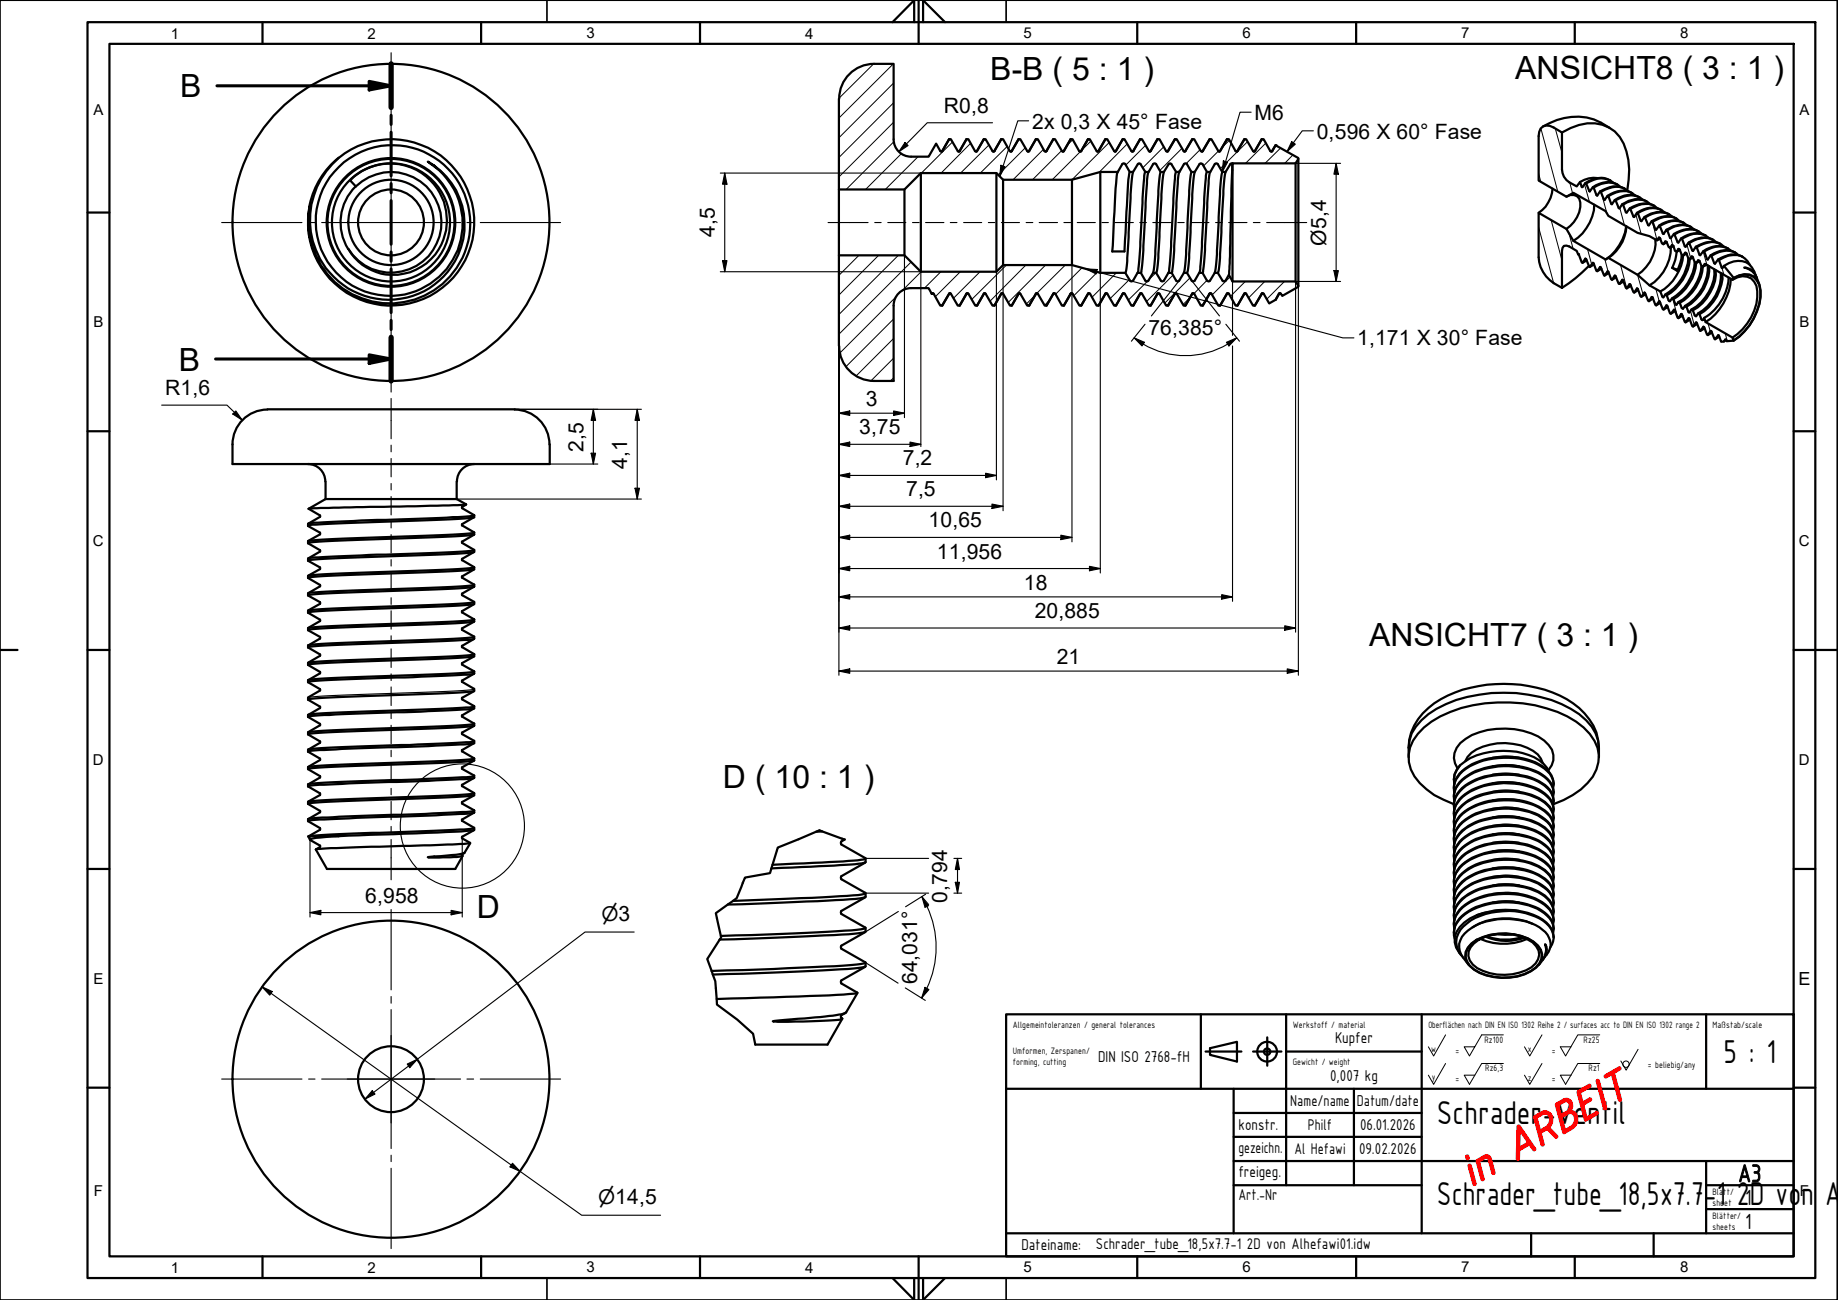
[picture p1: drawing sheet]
<svg xmlns="http://www.w3.org/2000/svg" width="420mm" height="297mm" viewBox="0 0 420 297" stroke-linecap="round" stroke-linejoin="round" font-family="sans-serif">
<!-- layer: Schraffur -->
<g fill="none" stroke="#000" stroke-width=".23">
<path d="M199.7 14.6l-7.9 7.9M204.2 14.6l-12.4 12.4M204.3 19l-12.5 12.5M204.3 27.9l-12.5 12.5M204.3 23.5l-12.5 12.5M204.3 32.4l-10.9 10.9M206.1 35.1l-8.2 8.2M209.9 35.8l-7.5 7.5M217.7 32.4l-7.1 7.1M221.9 32.8l-6.8 6.7M226.1 33.1l-6.5 6.4M230.3 33.5l-6.2 6"/>
<path d="M234.4 33.8l-6.2 6.2M238.6 34.1l-7 7M240.8 31.8l-.1 .1M242.7 34.4l-6.7 6.7M245.2 31.9l-1.2 1.2M247 34.6l-6.5 6.5M249.4 32.2l-2.1 2.1M253.6 32.6l-8.6 8.5M257.7 32.9l-6.5 6.5M261.9 33.2l-4.5 4.5M266 33.6l-4.8 4.7M270.1 38.5l-.9 .8"/>
<path d="M270.2 33.9l-5.1 5.1M274.3 34.2l-3.2 3.2M276.7 31.8l-.5 .6M278.5 34.5l-3.4 3.5M281.1 32.1l-1.6 1.5M285.2 32.4l-6.2 6.1M289.4 32.7l-4.7 4.6M292.7 33.8l-3.5 3.5M295.5 35.4l-1.8 1.9M351.7 39.7l.5 1.9M352.2 29.3l3.9 14.5M355.5 29.4l1.6 5.5"/>
<path d="M191.9 58.3l-.1 .1M196.3 58.3l-4.5 4.6M200.9 58.3l-9.1 9.1M205.4 58.3l-13.6 13.6M208.3 59.9l-16.5 16.5M351.7 51.9l3.5 12.8M354.6 50.3l2.5 9.2M358.6 53.3l1 3.5M358.8 41.7l.7 2.4M362.2 42.1l1.1 4.1M362.9 56.9l1 3.5M366.1 44.1l1.2 4.7"/>
<path d="M366.8 59.2l.8 2.8M370.3 47.5l1 4M374 49l1.2 4.5M377.7 50.6l1.1 4.2M382 54.4l.4 1.7M385.6 55.9l.9 3M389.3 57.4l.9 3.2M204.3 77.3l-8.6 8.6M204.3 72.9l-10.9 10.9M204.9 67.7l-12.9 13M210.6 62.1l-4.4 4.4M215.1 62.1l-3.8 3.7"/>
<path d="M219.5 62.1l-5.7 5.7M224 62.1l-6 6M230.1 60.6l-8 7.8M234.5 60.6l-8.2 8.2M236.6 67.5l-2 2M239 60.6l-8.6 8.5M239.8 68.7l-1 1.1M243.5 60.6l-6.5 6.4M247.3 61.2l-6 6M250.9 62.2l-5.5 5.4M255.2 62.3l-5.6 5.6M258.2 63.9l-4.5 4.3"/>
<path d="M262.3 64.3l-4.4 4.3M264.2 62.3l-1.5 1.5M268.2 62.9l-6.1 6M272 63.5l-5.7 5.8M272.1 67.9l-1.7 1.7M275.3 69.1l-.7 .7M275.9 64.1l-3 3M277.6 62.3h.1M281.2 63.3l-4.1 4.1M284.7 64.3l-3.5 3.4M289.1 64.3l-3.7 3.8M293.6 64.3l-4 4.1"/>
<path d="M370.5 60.6l1.4 5.2M374.3 62.8l1.3 4.5M378.5 66l.8 2.8M382.4 68.3l1.1 4.3M386.5 71.1l.8 3.1M390.5 74l.5 1.7M393.6 61.2l.5 1.6M394.4 76.2l.4 1.8M204.3 86.3l-.8 .7M204.3 81.8l-5.2 5.2"/>
</g>
<!-- layer: Sichtbare Kanten(CS) -->
<g fill="none" stroke="#000" stroke-width=".51">
<path d="M75.9 37.5a19 19 0 0 1 27.8 .9 19 19 0 0 1-2.9 27.7 19 19 0 0 1-27.4-5 18.9 18.9 0 0 1-2.5-14.4 18.6 18.6 0 0 0 13.9 22.1 18.6 18.6 0 0 0 22.3-13.8 17.8 17.8 0 0 0-10-20.2 17.8 17.8 0 0 0-21.7 5.7 17 17 0 0 0 1.4 21.7 17 17 0 0 0 21.6 2.6 16.5 16.5 0 0 0-.6-27.9 16.8 16.8 0 0 1 8.4 15.8 16.8 16.8 0 0 1-10.5 14.4 18 18 0 0 1-24.8-18.3 18.2 18.2 0 0 1 5-11.3zM77.4 36a19 19 0 0 0-6.6 10.6M191.8 22.6v20.7h15l3.7-3.8h17.3l1.5 1.6h15.7l6.5-1.8h4l1-1.8 .4-.2 .3 .2 1.1 1.8h.7l1.1-1.8a.36 .36 0 0 1 .6 0l1.1 1.8h.8l1-1.8 .4-.2 .3 .2 1 1.8h.8l1-1.8a.36 .36 0 0 1 .7 0l1.1 1.8h.7l1-1.8 .4-.2 .3 .2 1.1 1.8h.7l1.1-1.8a.41 .41 0 0 1 .7 0l1 1.8h.8l1-1.8 .4-.2 .3 .2 1 1.8h.8l1-1.8 .2-.2 .3 .1M191.8 22.6a8 8 0 0 1 8-8h4.5v17.2M204.3 31.8a4 4 0 0 0 3.9 4M210.5 39.5v22.6M215.4 34.5l1.6-2.7h.4l1.7 2.9 .3-.2 1.5-2.7h.5l1.5 2.7 .2 .2 .2-.2M215.4 34.5l-.2 .2-.3-.2-.9-1.7-1.7 3h-4M215.4 34.5l-.2 .2M217 31.8l-1.6 2.7M220.9 31.8l-1.6 2.8-.2 .1M223.3 34.5l1.6-2.7h.4l1.8 2.9 .2-.2 1.6-2.7h.4l1.5 2.7 .3 .2 .2-.2"/>
<path d="M223.3 34.5l-.2 .2M224.9 31.8l-1.6 2.7M227.8 39.5v22.6M228.9 31.8l-1.6 2.8-.2 .1M231.3 34.5l1.6-2.7h.3l1.8 2.9 .3-.2 1.5-2.7h.4l1.6 2.7 .2 .2 .2-.2M231.3 34.5l-.2 .2M232.9 31.8l-1.6 2.7M236.8 31.8l-1.6 2.8-.2 .1M239.2 34.5l1.6-2.7h.4l1.8 2.9 .2-.2 1.5-2.7h.5l1.5 2.7 .3 .2 .1-.2M239.2 34.5l-.2 .2M240.8 31.8l-1.6 2.7M244.7 31.8l-1.6 2.8-.1 .1"/>
<path d="M247.1 34.5l1.6-2.7h.4l1.8 2.9 .2-.2 1.6-2.7h.4l1.6 2.7 .2 .2 .2-.2M247.1 34.5l-.1 .2M248.7 31.8l-1.6 2.7M251.5 39.3v23M252.7 31.8l-1.6 2.8-.2 .1M255.1 34.5l1.6-2.7h.3l1.8 2.9 .3-.2 1.5-2.7h.4l1.6 2.7 .2 .2 .2-.2M255.1 34.5l-.2 .2M255.5 39.3a32.3 32.3 0 0 0-.7 7.6l-.5 10.6h2.7l.7-12a24.7 24.7 0 0 1 .6-6.2M256.7 31.8l-1.6 2.7M259 39.3v.2a126.6 126.6 0 0 0-1 14.7l-.3 4.7a8.6 8.6 0 0 1-.5 3.4M260.6 31.8l-1.6 2.8-.2 .1M261.8 39.3a8.6 8.6 0 0 0-.4 3.4l-.8 14.5-.4 4.6-.2 .5"/>
<path d="M262.6 39.3a8.6 8.6 0 0 0-.5 3.4l-.7 14.5-.6 5.1M263 34.5l1.6-2.7h.4l1.6 2.7 .2 .2 1.8-2.9h.4l1.6 2.7 .2 .2 .2-.2M263 34.5l-.2 .2M264.6 31.8l-1.6 2.7M265.3 39.3v.1a170.1 170.1 0 0 0-1.1 15.8l-.2 4.5-.4 2.6M266.1 39.3l-.1 .2a126.6 126.6 0 0 0-1 14.7l-.3 6.2-.4 1.9M268.6 31.8l-1.8 2.9M268.9 39.3a8.6 8.6 0 0 0-.5 3.4l-.7 14.5-.4 4.6-.2 .5M269.6 39.3a8.6 8.6 0 0 0-.4 3.4l-.8 14.5-.6 5.1M271 34.5l1.5-2.7h.5l1.5 2.7 .3 .2 1.7-2.9h.4l1.6 2.7 .2 .2 .2-.2M271 34.5l-.2 .2M272.4 39.3v.1a170.1 170.1 0 0 0-1.1 15.8l-.3 4.5-.4 2.6"/>
<path d="M272.5 31.8l-1.5 2.7M273.1 39.3l-.1 .2a126.6 126.6 0 0 0-.9 14.7l-.4 6.2-.4 1.9M275.9 39.3a8.6 8.6 0 0 0-.4 3.4l-.9 16.2a8.6 8.6 0 0 1-.5 3.4M276.5 31.8l-1.7 2.9M276.7 39.3a8.6 8.6 0 0 0-.5 3.4l-.7 14.5-.6 5.1M278.9 34.5l1.6-2.7h.4l1.5 2.7 .3 .2 1.8-2.9h.4l1.7 2.9 .3-.2 1.5-2.7h.5l1.5 2.7 .2 .2 .2-.2 .8-1.3 5.2 2.9-.6 1.2-14.5 .1M278.9 34.5l-.2 .2M279.4 39.3a175.4 175.4 0 0 0-1.1 15.9l-.2 4.5-.4 2.6M280.2 39.3l-.5 4.2-.8 15.4-.3 2.6-.2 .8M280.5 31.8l-1.6 2.7M281.7 37.4l-.5 21.1-.3 4.3M281.7 37.3v27"/>
<path d="M284.5 31.8l-1.8 2.9M288.4 31.8l-1.8 2.9M291.6 33.2l-1 1.5M296.2 37.3v27M296.8 36.3v29M352.7 28.9a13.5 13.5 0 0 1 15.2 .3M357.1 30.3a11.9 11.9 0 0 1 9.2-1.8 7.8 7.8 0 0 1 5.5 6.1 18.5 18.5 0 0 1 .2 8.9M80.2 41.1a12.9 12.9 0 0 1 18.6 .5 12.9 12.9 0 0 1-1.3 18.6 11.9 11.9 0 0 1-17.9-3.3 11.5 11.5 0 0 0 16.6 3.2 11.5 11.5 0 0 0 2-16.7 11.5 11.5 0 0 0-16.9-.8l-1.2-1.3zM81.3 42.6a11.5 11.5 0 0 0-1.7 14.3M191.8 43.3v15M206.8 43.3v15M229.3 41.1v19.5"/>
<path d="M245 41.1v19.5M351.7 48.6l6.4 3.7 1.6 2.7 7.3 4.3 .7-.4 6.6 3.9 2.8 2.4 2.4 1.4 .6 1.3 .6-.6 .3 .2 .6 1.3h.2l.4-.6 .3 .2 .6 1.2 .6-.6 .3 .2 .6 1.3 .6-.6 .3 .2 .6 1.3 .6-.7 .3 .2 .6 1.3 .6-.6 .3 .2 .6 1.3h.2l.3-.5 .3 1 6.1 3.5 .3 .7-1.6 .2-.3-.4-.3 .4-.7 .1-.6-1.5-.8 .9h-.1l-.7-1.9-.8 1-1-1.9-.7 .9-.9-2-.8 1-.2-.1-.7-1.8-.8 .9-.2-.1-.7-1.8-.7 1-.2-.1-.8-1.9-.7 1-.2-.1-.7-1.8-.8 .9h-.2l-.8-1.9-.7 1-.2-.2-.6-1.7h-.2l-.7 .9-.2-.1-.7-1.8-.8 .9-.2-.1-.7-1.8-.7 1-1-2-.7 1-.2-.1-.8-1.9-.7 1-.2-.1-.7-1.8-.8 .9-1-1.9-.7 1-.9-2-.8 1-.2-.1-.7-1.8-.8 .9-.1-.1-.8-1.8-.7 1-.2-.2-1.2-2.6-1.7-1-.6-.2-.6 .1-.3 .4-.1 .7v8.5a8.1 8.1 0 0 1-5.4-7zM354.9 43.1a7.4 7.4 0 0 1-3.2 5.5M358.1 44.9a1.95 1.95 0 0 1 3.2 1.4 6.9 6.9 0 0 1-3.2 6M362.7 59.5l-.9 .6M364.4 46.8a10.2 10.2 0 0 1-4.7 8.2M365.1 40.7a5.8 5.8 0 0 0-3.9 .9M368.1 41.2a4.9 4.9 0 0 0-4.9 .2l-.8 .4M368.8 41.8a4.5 4.5 0 0 0-5.3-.3l-.9 .4M369.8 42.2a4.7 4.7 0 0 0-5 .1l-.7 .5M370.5 42.7a4.9 4.9 0 0 0-6.2 .1M371.5 43.2a4.9 4.9 0 0 0-5 .2l-.7 .3"/>
<path d="M371.7 51.7a11.1 11.1 0 0 1-4.7 7.6M371.8 51.7a9.1 9.1 0 0 1-4.1 7.2M372.2 43.7a4.1 4.1 0 0 0-4.5-.7l-1.7 .9M373.1 44.1a5.1 5.1 0 0 0-5.6 .7M373.8 44.7a4.2 4.2 0 0 0-5.3-.3l-.8 .4M374.8 45.1a4.7 4.7 0 0 0-4.9 .2l-.8 .4M375.5 45.6a4.5 4.5 0 0 0-5.3-.3l-.9 .5M376.5 46.1a4.8 4.8 0 0 0-4.9 .2l-.8 .4M377.2 46.6a4 4 0 0 0-4.5-.6l-1.7 .8M378.2 47a4.9 4.9 0 0 0-4.9 .2l-.7 .4M378.4 54.7a9 9 0 0 1-4.1 8.1M378.9 47.6a4.2 4.2 0 0 0-5.3-.3l-.9 .4"/>
<path d="M379.5 54.5l-.7 .4M379.9 48.1a4.6 4.6 0 0 0-4.9 .1l-.8 .4M380.6 48.6a4.9 4.9 0 0 0-6.2 .1M381 55.4l-.3-.2-.5 .6-.3-.2-.6-1.3-.5 .6-1.7-.9-2.8-.8-6.6-3.9-.7-1.1-7.3-4.1-1.6 .8-6.4-3.6v-10.2a2.09 2.09 0 0 1 1-2.2 2.09 2.09 0 0 1 2.5 .2l1.9 1.2v8.4a3.5 3.5 0 0 0 1.6 2.9l1.7 1 .8-1 .4 1.2 .8-1 .2 .1 .7 1.8 .8-.9h.2l.6 1.8 .2 .1 .7-1 .2 .2 .7 1.8 .8-.9h.2l.6 1.7 .2 .2 .6-1 .2 .1 .8 1.8 .7-.9 .2 .1 .7 1.7 .2 .1 .7-1 .8 2 .8-1 .2 .1 .8 1.8 .7-.9 .9 1.9 .8-1 .2 .2 .7 1.8 .8-1 .9 2 .7-1 .2 .1 .7 1.7 .2 .1 .7-.9 .8 1.9 .8-.9h.2l.8 1.9 .7-1 .9 1.9 .8-.9 .2 .1 .7 1.8 .8-.9 .2 .1 .7 1.8 .7-1 1 1.9 .7-.9 .2 .1 .7 1.9 .5-.5 2.2 2.7-.3 .4-6.1-3.5M381 55.4l.4 1 .4 .2 .4-.6 .3 .2 .4 1.1 .4 .2 .4-.6h.2l.5 1.3 .3 .2 .6-.7 .7 1.3 .3 .2 .5-.6 .6 1.3 .3 .2 .6-.6 .6 1.3 .4 .1 .4-.6 .2 .1M381 55.4l-.8 .4M381.6 49a5.2 5.2 0 0 0-5.7 .6M382 56.5a10.3 10.3 0 0 1-4.9 8.7M382.3 49.5a4.9 4.9 0 0 0-6.3 .2M382.5 56.2l-.7 .4M383.2 50a4.8 4.8 0 0 0-4.9 .2l-.7 .3M383.9 50.5a4.1 4.1 0 0 0-5.2-.3l-.9 .5"/>
<path d="M384 57.1l-.7 .4a10 10 0 0 1-1 3.7M384.4 58.2a10 10 0 0 1-1 3.7l-1.1-.7M384.7 58.3a10.8 10.8 0 0 1-5.2 8.3M384.9 50.9a5.1 5.1 0 0 0-5.6 .6M385.5 58l-.8 .4M385.6 51.5a4.5 4.5 0 0 0-5.3-.3l-.9 .4M386 59a10.7 10.7 0 0 1-5.3 8.3M386.6 51.9a4.8 4.8 0 0 0-4.9 .2l-.8 .4M387 58.9l-.7 .3a10.7 10.7 0 0 1-5.3 8.3M387.3 52.4a4.8 4.8 0 0 0-6.2 .2M387.4 59.9a10.8 10.8 0 0 1-5.2 8.3M388.3 52.9a4.9 4.9 0 0 0-5 .2l-.6 .4"/>
<path d="M388.5 59.7l-.8 .4a11.1 11.1 0 0 1-5.2 8.3M389 53.4a4.1 4.1 0 0 0-4.4-.6l-1.8 .8M390 53.8a5 5 0 0 0-5.7 .7M390.7 54.4a4.4 4.4 0 0 0-5.3-.3l-.9 .4M391.7 54.8a5.2 5.2 0 0 0-5.7 .6M392.4 55.4a4.9 4.9 0 0 0-6.3 .1M392.9 59.4a5.1 5.1 0 0 1 5.9-.4l1.2 1.5M393.3 55.8a4.8 4.8 0 0 0-4.9 .2l-.7 .4M394 56.3a4.4 4.4 0 0 0-5.3-.3l-.8 .5M395 56.8a5.1 5.1 0 0 0-5.6 .6M395.7 57.3a4.9 4.9 0 0 0-6.1 .2M396.7 57.8a4.6 4.6 0 0 0-4.9 .1l-.8 .4"/>
<path d="M397.4 58.3a4.8 4.8 0 0 0-6.2 .2M398.4 58.7a4.9 4.9 0 0 0-5 .2l-.7 .4M204.3 69.8v17.2a15.1 15.1 0 0 1-7.6-.6 8 8 0 0 1-4.9-7.3M208.2 65.8a4 4 0 0 0-3.9 4M208.3 65.8h4l.7 1.3M213 67.1l.2-.1 .2 .1 1.5 2.7h.5l1.6-2.7M213.2 67l-.2 .1M217 67.1l.2-.1 .2 .1 1.5 2.7h.5l1.5-2.7 .3-.1 1.7 2.8h.4l1.6-2.7M217 67.1l-1.6 2.7M217.2 67l-.2 .1M221.2 67h-.2l-1.6 2.8M224.9 67.1l.2-.1 .2 .1 1.6 2.7h.4l1.6-2.7 .2-.1 1.8 2.8h.4l1.6-2.7"/>
<path d="M224.9 67.1l-1.6 2.7M225.1 67l-.2 .1M229.1 67h-.2l-1.6 2.8M232.9 67.1l.1-.1 .2 .1 1.6 2.7h.5l1.5-2.7 .2-.1 1.8 2.8h.4l1.6-2.7M232.9 67.1l-1.6 2.7M233 67l-.1 .1M237 67h-.1l-1.6 2.8M240.8 67.1l.2-.1 .2 .1 1.6 2.7h.4l1.5-2.7 .3-.1 1.8 2.8h.3l1.6-2.7M240.8 67.1l-1.6 2.7M241 67l-.2 .1M245 67h-.2l-1.6 2.8M248.7 67.1l.2-.1 .3 .1 1.5 2.7h.4l1.6-2.7 .2-.1 1.8 2.8h.4l1.6-2.7"/>
<path d="M248.7 67.1l-1.6 2.7M248.9 67l-.2 .1M252.9 67h-.2l-1.6 2.8M256.7 67.1l.2-.1 .2 .1 1.5 2.7h.5l1.5-2.7 .3-.1 1.7 2.8h.4l1.6-2.7M256.7 67.1l-1.6 2.7M256.9 67l-.2 .1M260.9 67h-.2l-1.6 2.8M264.6 67.1l.2-.1 .2 .1 1.6 2.7h.4l1.5-2.7 .3-.1 1.8 2.8h.4l1.5-2.7M264.6 67.1l-1.6 2.7M264.8 67l-.2 .1M268.8 67h-.2l-1.6 2.8M272.5 67.1l.2-.1 .3 .1 1.5 2.7h.5l1.5-2.7 .2-.1 1.8 2.8h.4l1.6-2.7"/>
<path d="M272.5 67.1l-1.5 2.7M272.7 67l-.2 .1M276.7 67l-1.7 2.8M280.5 67.1l.2-.1 .2 .1 1.5 2.7h.5l1.5-2.7 .3-.1 1.7 2.8h.4l1.8-2.8 .3 .1 1.2 2.2 1.5-.8 .8-1.4 .2-.1 .5 .6 3.7-2.1v-.2l-.6-1h-14.5l-.8-1.5-.7 1.3a.41 .41 0 0 1-.7 0l-1.1-1.8h-.7l-1.1 1.8a.41 .41 0 0 1-.7 0l-1-1.8h-.8l-1 1.8a.41 .41 0 0 1-.7 0l-1.1-1.8h-.7l-1 1.8a.41 .41 0 0 1-.7 0l-1.1-1.8h-.7l-1 1.8a.41 .41 0 0 1-.7 0l-1.1-1.8h-.7l-1.1 1.8a.41 .41 0 0 1-.7 0l-1-1.8h-.8l-1 1.8a.41 .41 0 0 1-.7 0l-1.1-1.8h-5.7l-6.5-1.7h-15.7l-1.5 1.5h-17.3l-3.7-3.8h-15v20.7M280.5 67.1l-1.6 2.7M280.7 67l-.2 .1M284.7 67l-1.8 2.8M288.6 67l-1.8 2.8M292.6 67l-1 1.5M363.2 60.8a32.7 32.7 0 0 1-6.1 5M364.4 60.4l-1 .6M366.1 61.4l-1 .6"/>
<path d="M367.7 62.4l-.9 .6M369.4 63.4l-.9 .5M371.1 64.3l-.9 .6M372.8 65.3l-.9 .6M374.5 66.3l-.9 .6M376.2 67.2l-1 .6M377.9 68.2l-1 .6M379.5 69.2l-.9 .6M381.3 70.2l-1 .5M382.3 61.2l1.2 .5M382.9 71.1l-.9 .6M384.6 72.1l-.9 .6"/>
<path d="M386.3 73.1l-1 .5M388 74l-1 .6M388.9 60.8a10.7 10.7 0 0 1-5.2 8.2M389.6 75l-.9 .6M389.9 60.4h.1M390.1 60.5l-.8 .4a10.7 10.7 0 0 1-5.3 8.3M390.4 60.6a10.4 10.4 0 0 1-5.2 9.3M390.7 60.8a10.4 10.4 0 0 1-5.2 9.3M391.4 76l-1 .6M391.9 61.5a10.2 10.2 0 0 1-5.2 9.2M392.2 61.7a10 10 0 0 1-4.1 8.5l-1.1 .7M393 76.9l-1 .6"/>
<path d="M393.4 62.4a10.3 10.3 0 0 1-5.2 9.2M393.7 62.5a10.4 10.4 0 0 1-5.2 9.3M394.1 60.8a4.9 4.9 0 0 1 5.8-.4l1.1 1.6 .4 1.2M394.6 77.7l-.5 .3M395.2 63.4a11.4 11.4 0 0 1-5.6 9.2M395.7 63.7a12.7 12.7 0 0 1-5.8 9.9M396 63.9a3.4 3.4 0 0 1 3.7-.5 3.4 3.4 0 0 1 2 3.1 12.2 12.2 0 0 1-5.7 10.6M396.3 63.5a3.8 3.8 0 0 1 5.3 .6 7.3 7.3 0 0 1 0 7.1 12.9 12.9 0 0 1-5.3 6.6M396.3 63.5a4.3 4.3 0 0 1 4.6-.3 4.8 4.8 0 0 1 1.6 4.7 14.1 14.1 0 0 1-6.2 9.9M401.5 63.3a2.98 2.98 0 0 0-2.8-2.2 4.3 4.3 0 0 1 3.4 3.7M61.1 93.6a8 8 0 0 0-8 8M61.2 93.5h56.5"/>
<path d="M117.6 93.6a8 8 0 0 1 8 8M53.1 101.5v4.5h72.6v-4.5M70.4 106a4 4 0 0 1 4 4M70.5 116.3l2.7 1.5v.2l-2.8 1.7M74.4 114h30M74.4 110v4M74.4 114l-3.9 2.3M104.4 114l2.2 1.2-4 .3-29.3 .6-2.8 .2M104.4 110v4M106.6 115.3l-1 .5v.3l2.8 1.6M108.4 118.2a188.5 188.5 0 0 1-19.6 1l-17.8 .7-.6 .3 2.8 1.5v.2v.2l-2.8 1.5M108.4 118.2l-2.8 1.6v.3l2.8 1.6a33.3 33.3 0 0 1-7.8 .6l-8.8 .3a240.2 240.2 0 0 0-21.4 1.1v.4"/>
<path d="M108.4 117.7a14.7 14.7 0 0 1-4.9 .5l-31.6 1.2-1.4 .2-.1 .5M108.4 117.7v.5M108.4 106a4 4 0 0 0-3.9 4M70.4 124.1l2.8 1.6v.2l-2.8 1.7M70.4 132.1l2.8 1.6v.1l-2.8 1.8M108.4 121.7v.4a188.5 188.5 0 0 1-19.6 1l-13.5 .5a15 15 0 0 0-4.9 .5M108.4 126.1a188.5 188.5 0 0 1-19.6 1l-13.5 .5a15 15 0 0 0-4.9 .5l2.8 1.6v.1v.2l-2.8 1.6M108.4 129.7v.3a188.5 188.5 0 0 1-19.6 1l-13.5 .6a15 15 0 0 0-4.9 .5M108.4 134a188.5 188.5 0 0 1-19.6 1.1l-13.5 .5a15 15 0 0 0-4.9 .5l2.8 1.5v.2v.2l-2.8 1.5M108.4 137.6v.4a188.5 188.5 0 0 1-19.6 1l-13.5 .5a15 15 0 0 0-4.9 .5M108.4 134l-2.8 1.7 .1 .3 2.7 1.5a33.3 33.3 0 0 1-7.8 .7l-8.8 .3a240.2 240.2 0 0 0-21.4 1.1v.4M108.4 133.6a33.3 33.3 0 0 1-7.8 .6l-29.4 1.2-.7 .2-.1 .4"/>
<path d="M108.4 126.1l-2.8 1.6v.3l2.8 1.6a33.3 33.3 0 0 1-7.8 .6l-8.8 .3a240.2 240.2 0 0 0-21.4 1.1v.5M108.4 125.7a33.3 33.3 0 0 1-7.8 .6l-28.7 1.1-1.4 .2-.1 .5M108.4 122.2l-2.8 1.5 .1 .4 2.7 1.6M108.4 130.1l-2.8 1.6v.3l2.8 1.6M108.4 138l-2.8 1.6v.3l2.8 1.6M108.4 125.7v.4M108.4 133.6v.4M70.4 140l2.8 1.6v.2l-2.8 1.7M70.4 147.9l2.8 1.6v.2l-2.8 1.7M70.4 155.9l2.8 1.6v.2l-2.8 1.7M70.4 147.5v.4M70.4 155.4v.5"/>
<path d="M70.4 159.4v.4M108.4 141.5v.5a188.5 188.5 0 0 1-19.6 1l-13.5 .5a15 15 0 0 0-4.9 .5l2.8 1.5v.2v.2l-2.8 1.6M108.4 145.5l-.1 .5-1.4 .2-14.4 .6a289.3 289.3 0 0 0-22.1 1.1M108.4 149.5v.4a188.5 188.5 0 0 1-19.6 1l-13.5 .5a15 15 0 0 0-4.9 .5l2.8 1.8v.1l-2.8 1.6M108.4 153.5l-.1 .5-1.4 .2-14.4 .6a259.3 259.3 0 0 0-22.1 1v.1M108.4 153.9l-2.8 1.6v.3l2.8 1.6v.4a188.5 188.5 0 0 1-19.6 1.1l-13.5 .5a15 15 0 0 0-4.9 .5l2.8 1.7v.2l-2.8 1.6M108.4 157.9l-2.8 1.6 .1 .3 2.7 1.5-.6 .3-16 .7a240.2 240.2 0 0 0-21.4 1.1M108.4 150l-2.8 1.6 .1 .3 2.7 1.5a33.3 33.3 0 0 1-7.8 .6l-8.8 .4a240.2 240.2 0 0 0-21.4 1M108.4 149.5a33.3 33.3 0 0 1-7.8 .6l-8.8 .3a240.2 240.2 0 0 0-21.4 1.1v.4M108.4 142l-2.8 1.6 .1 .3 2.7 1.6a33.3 33.3 0 0 1-7.8 .6l-8.8 .3a240.2 240.2 0 0 0-21.4 1.1M108.4 141.5a33.3 33.3 0 0 1-7.8 .7l-8.8 .3a240.2 240.2 0 0 0-21.4 1.1v.3M108.4 146l-2.8 1.6v.3l2.8 1.6"/>
<path d="M70.4 163.8l2.8 1.6v.2l-2.8 1.7M70.4 171.8l2.8 1.5v.2l-2.8 1.7M70.4 179.7l2.8 1.6v.2v.2l-2.8 1.5M70.4 163.4v.4M70.4 171.3v.5M70.4 179.2v.5M108.4 161.4l-.1 .5-1.4 .2-14.4 .6a259.3 259.3 0 0 0-22.1 1.1M108.4 165.3v.5a188.5 188.5 0 0 1-19.6 1l-13.5 .5a15 15 0 0 0-4.9 .5l2.8 1.7v.2l-2.8 1.6M108.4 169.8a24 24 0 0 1-5.7 .4l-10.2 .5a259.3 259.3 0 0 0-22.1 1v.1M108.4 173.3v.4a188.5 188.5 0 0 1-19.6 1l-13.5 .5a15 15 0 0 0-4.9 .6l2.8 1.7v.2l-2.8 1.5M108.4 177.7a24 24 0 0 1-5.7 .5l-12 .5a296.2 296.2 0 0 0-20.3 .9v.1M108.4 177.7l-2.8 1.6v.3l2.8 1.6a33.3 33.3 0 0 1-7.8 .6l-8.8 .4a240.2 240.2 0 0 0-21.4 1v.4"/>
<path d="M108.4 173.8l-2.8 1.6 .1 .3 2.7 1.5-.2 .2-14.5 .8a239 239 0 0 0-23.3 1M108.4 169.8l-2.8 1.6v.3l2.8 1.6a33.3 33.3 0 0 1-7.8 .6l-8.8 .3a240.2 240.2 0 0 0-21.4 1.1v.4M108.4 165.8l-2.8 1.6 .1 .4 2.7 1.5-.2 .2-14.5 .7a239 239 0 0 0-23.3 1.1M108.4 165.3a33.3 33.3 0 0 1-7.8 .7l-8.8 .3a240.2 240.2 0 0 0-21.4 1.1v.4M108.4 161.8l-2.8 1.6v.4l2.8 1.5M108.4 169.3v.5M108.4 177.3v.4M322 173a12.9 12.9 0 0 1 5.9-12.3 30 30 0 0 1 19.7-4.3 24.1 24.1 0 0 1 14.6 6.6 12 12 0 0 1 3.3 10M333.8 174.9a4.2 4.2 0 0 0-1.4 3.3M354.1 176.4a6.9 6.9 0 0 0-4.7-3.9 18.1 18.1 0 0 0-13.3 .7 6.2 6.2 0 0 0-3.6 3.7l-.1 1.1v1.1M355.2 179.2a5 5 0 0 0-3.4-4.6 17.3 17.3 0 0 0-16.9 1 5.3 5.3 0 0 0-2.5 4.6M70.4 187.6l2.8 1.6v.2v.2l-2.7 1.5"/>
<path d="M70.4 187.2v.4M70.5 191.1l.4 .8M70.9 191.1h-.4M70.9 191.1h6.6M72.2 194.1l2.5 4.5h29.4l1.6-3M77.5 191.1l-5.2 .3-1.2 .3-.2 .2 2.3 1.4v.2l-1 .6M107.5 192.6l-1.3 2.3-.5 .2-7.9 .8h3.5a13.3 13.3 0 0 0 4.4-.3l-.1-.4 .5-.3M108.4 181.3v.4a188.5 188.5 0 0 1-19.6 1l-13.5 .5a15 15 0 0 0-4.9 .5l2.8 1.7v.2l-2.8 1.6M108.4 185.7a24 24 0 0 1-5.7 .4l-12 .5a296.2 296.2 0 0 0-20.3 1M108.4 189.2v.4l-.2 .1-2.7 .3-28 1.1M108.4 185.7l-2.8 1.5v.4l2.8 1.6a233 233 0 0 1-19.9 1l-11.4 .4-6.2 .5M108.4 181.7l-2.8 1.6 .1 .3 2.7 1.7a320.6 320.6 0 0 1-22.2 1l-12.5 .5-3.3 .4"/>
<path d="M108.4 189.7l-2.8 1.5 .1 .4 1.7 1-.1 .1-9 .5-22.7 .6-3.4 .3M108.4 185.2v.5M188 190h-1.4M193.1 191.8l-.8 .5v.7l5.5 3.1 .1 .1-.2 .1a112.7 112.7 0 0 1-13.9 1l-7.2 .3M197.8 197.1l-5.5 3.1-.1 .3 .1 .4 5.5 3.1-.3 .3-1.3 .2-8.2 .5-20.4 .9M197.9 196.1v.9a17.2 17.2 0 0 1-5.8 .7l-15.8 .7M332.4 183.8a17.5 17.5 0 0 1-9.1-6.4 7.8 7.8 0 0 1 .8-9.7 21.8 21.8 0 0 1 12.6-6.6 34.1 34.1 0 0 1 21.6 2.6 13.6 13.6 0 0 1 6.9 7.2 8.2 8.2 0 0 1-2.3 8 19.2 19.2 0 0 1-7.8 4.9M355 180.1a4.6 4.6 0 0 0-2.7-5 17.7 17.7 0 0 0-17.1 .5 5.3 5.3 0 0 0-2.8 5.5M355 182a4.8 4.8 0 0 0-2.7-5 17.5 17.5 0 0 0-17.1 .6 5.3 5.3 0 0 0-2.8 5.4M355 183.9a4.6 4.6 0 0 0-2.7-4.9 17.7 17.7 0 0 0-17.1 .5 5.4 5.4 0 0 0-2.8 5.5M355 185.9a4.6 4.6 0 0 0-2.7-4.9 17 17 0 0 0-17.9 1 5 5 0 0 0-2 4.9M355 187.9a4.8 4.8 0 0 0-2.7-5 17.7 17.7 0 0 0-17.1 .5 5.4 5.4 0 0 0-2.8 5.4"/>
<path d="M355 189.8a4.6 4.6 0 0 0-2.7-5 17.7 17.7 0 0 0-17.1 .5 5.3 5.3 0 0 0-2.8 5.5M355 191.8a4.6 4.6 0 0 0-2.7-5 17.4 17.4 0 0 0-16.3-.1 6.1 6.1 0 0 0-3.6 5.3v.7M355 193.7a4.8 4.8 0 0 0-2.7-5 17.7 17.7 0 0 0-17.1 .5 5.4 5.4 0 0 0-2.8 5.5M355 195.6a4.6 4.6 0 0 0-2.7-4.9 17.7 17.7 0 0 0-17.1 .5 5.3 5.3 0 0 0-2.8 5.4M355 197.6a4.8 4.8 0 0 0-2.7-5 17.5 17.5 0 0 0-17.1 .6 5.3 5.3 0 0 0-2.8 5.4M355 199.6a4.8 4.8 0 0 0-2.7-5.1 17.7 17.7 0 0 0-17.1 .6 5.4 5.4 0 0 0-2.8 5.4M355.2 198.7a4.7 4.7 0 0 0-2.7-4.2 17.6 17.6 0 0 0-13.2-1.5 10.5 10.5 0 0 0-6.5 4.5l-.3 .6-.1 1.5M355.2 196.7a4.8 4.8 0 0 0-2.7-4.2 17.4 17.4 0 0 0-16.8 .1 5.9 5.9 0 0 0-3.3 5.1M355.2 194.8a5 5 0 0 0-3.4-4.6 17.3 17.3 0 0 0-16.9 1 5.3 5.3 0 0 0-2.5 4.6M355.2 192.8a5.2 5.2 0 0 0-3.4-4.6 18 18 0 0 0-16.1 .5 5.9 5.9 0 0 0-3.3 5.1M355.2 190.9a4.8 4.8 0 0 0-2.7-4.2 17.4 17.4 0 0 0-16.8 .1 5.9 5.9 0 0 0-3.3 5.1M355.2 189a4.7 4.7 0 0 0-2.7-4.2 17.2 17.2 0 0 0-15.1-.9 7.4 7.4 0 0 0-5 5.1v.9"/>
<path d="M355.2 187a5.2 5.2 0 0 0-3.4-4.6 18 18 0 0 0-16.1 .5 5.9 5.9 0 0 0-3.3 5M355.2 185a4.8 4.8 0 0 0-2.7-4.2 17.3 17.3 0 0 0-17.6 .7 5.3 5.3 0 0 0-2.5 4.5M355.2 183.1a4.7 4.7 0 0 0-2.7-4.2 17.6 17.6 0 0 0-13.2-1.5 10.5 10.5 0 0 0-6.5 4.5l-.3 .6-.1 1.6M355.2 181.2a4.8 4.8 0 0 0-2.7-4.2 17.4 17.4 0 0 0-16.8 .1 5.9 5.9 0 0 0-3.3 5M197.8 205l-5.5 3.1-.1 .4 .1 .3 5.5 3.1-.3 .3-2.9 .4-7.7 .4-22.1 .9M197.8 213l-5.5 3.1-.1 .3 .1 .4 5.5 3.2a63 63 0 0 1-11.7 1l-23.4 .9M197.9 204.1v.8l-.2 .1a113.5 113.5 0 0 1-16 1.1l-15.3 .6M197.9 212v.8l-.2 .2a143.7 143.7 0 0 1-17 1.1l-16.2 .6M197.9 219.9v.9l-.2 .1a195 195 0 0 1-21.2 1.3l-13.6 .5M336.4 215.6a12.7 12.7 0 0 1 11.3-1.7 7 7 0 0 1 4.5 3.1 3.4 3.4 0 0 1-1 4.1 12.9 12.9 0 0 1-14.3 .4 3.5 3.5 0 0 1-.5-5.9zM336.4 215.6a13 13 0 0 1 14.1-.4 3.5 3.5 0 0 1 1.4 4.9 8.6 8.6 0 0 1-6.8 3.2 11.7 11.7 0 0 1-9.1-2.7 3.3 3.3 0 0 1 .4-5zM336.9 215.6a11.6 11.6 0 0 1 10.8-1.6l1.4 .6a4.2 4.2 0 0 1 2.8 3.6 4.5 4.5 0 0 1-3.1 3.5 12.9 12.9 0 0 1-11.1-.5 3.4 3.4 0 0 1-1.5-4.7z"/>
<path d="M337.6 209.1a18.7 18.7 0 0 1 14.1 .4 5.6 5.6 0 0 1 3.5 4.7M337.6 209.1a8 8 0 0 0-5.1 5 5 5 0 0 0 1.4 4.1M338.5 214.6a13.2 13.2 0 0 0 10.6 0M339.6 214a11.8 11.8 0 0 0 8.8 .2M342.5 213.5h3M344.9 208.1a14.5 14.5 0 0 1 8.5 2.8 4 4 0 0 1 1 5.6M344.9 208.1a14.8 14.8 0 0 0-10.4 3.6 4.7 4.7 0 0 0-.2 6.9M344.9 208.1a18.6 18.6 0 0 0-7.3 1M352.7 219.2a2.81 2.81 0 0 0 .5-3.4l.1 .1a4.3 4.3 0 0 1-1.5 4.6M352.8 219.1a4.1 4.1 0 0 0 1.3-4.9 8.3 8.3 0 0 0-6.4-3.9 15.7 15.7 0 0 0-11.3 1.7 4.6 4.6 0 0 0-2.4 6.1l1.7 2.4M355 201.5a4.6 4.6 0 0 0-2.7-5 17.7 17.7 0 0 0-17.1 .5 5.3 5.3 0 0 0-2.8 5.4M355 203.4a4.8 4.8 0 0 0-2.7-5 17.5 17.5 0 0 0-17.1 .6 5.3 5.3 0 0 0-2.8 5.4"/>
<path d="M355 205.3a4.6 4.6 0 0 0-2.7-4.9 17.7 17.7 0 0 0-17.1 .5l-.8 .6a4.9 4.9 0 0 0-2 4.9M355 207.3a4.6 4.6 0 0 0-2.7-4.9 17.4 17.4 0 0 0-16.3-.1 6.3 6.3 0 0 0-3.6 5.3v.7M355 209.3a4.8 4.8 0 0 0-2.7-5 17.7 17.7 0 0 0-17.1 .5 5.4 5.4 0 0 0-2.8 5.4M355 211.2a4.6 4.6 0 0 0-2.7-5 17.7 17.7 0 0 0-17.1 .5 5.3 5.3 0 0 0-2.8 5.5M355 213.2a4.1 4.1 0 0 0-2-4.6 16.3 16.3 0 0 0-13.1-1.9 10.4 10.4 0 0 0-7.2 4.8 4.5 4.5 0 0 0-.2 3M355.2 212.3a4.8 4.8 0 0 0-2.7-4.2 17.4 17.4 0 0 0-16.8 .1 5.9 5.9 0 0 0-3.3 5M355.2 210.4a5 5 0 0 0-3.4-4.7 18 18 0 0 0-16.1 .5 5.9 5.9 0 0 0-3.3 5.1M355.2 208.4a5.2 5.2 0 0 0-3.4-4.6 18 18 0 0 0-16.1 .5 5.9 5.9 0 0 0-3.3 5M355.2 206.4a4.8 4.8 0 0 0-2.7-4.2 17.3 17.3 0 0 0-17.6 .7 5.3 5.3 0 0 0-2.5 4.5M355.2 204.5a4.7 4.7 0 0 0-2.7-4.2 17.2 17.2 0 0 0-15.1-.8 7.4 7.4 0 0 0-5 5.1v.9M355.2 202.6a5.2 5.2 0 0 0-3.4-4.7 18 18 0 0 0-16.1 .5 6.1 6.1 0 0 0-3.3 5.1M355.2 200.6a5 5 0 0 0-3.4-4.6 17.3 17.3 0 0 0-16.9 1 5.3 5.3 0 0 0-2.5 4.6"/>
<path d="M192.5 232.8l-3.3 5.9h-16.5M196 226.9l-2.6 4.4a7.9 7.9 0 0 1-3.9 .8l-12.8 1.2a111.5 111.5 0 0 0 15.8-.5l-.2-.2v-.6l1-.6M197.8 220.9l-5.5 3.2v.6l3.7 2.2a141.9 141.9 0 0 1-16.2 .9l-16 .5"/>
<circle cx="89.4" cy="50.8" r="7.5"/>
<circle cx="89.4" cy="50.8" r="9.7"/>
<circle cx="89.4" cy="50.8" r="14.5"/>
<circle cx="89.4" cy="50.8" r="14.7"/>
<circle cx="89.4" cy="50.8" r="13.5"/>
<circle cx="89.4" cy="50.8" r="36.2"/>
<circle cx="89.4" cy="246.6" r="7.5"/>
<circle cx="89.4" cy="246.6" r="36.2"/>
</g>
<!-- layer: Gewinde(HTW) -->
<path d="M108.4 157.4a33.3 33.3 0 0 1-7.8 .6l-8.8 .4a240.2 240.2 0 0 0-21.4 1" fill="none" stroke="#000" stroke-width=".25"/>
<!-- layer: Sichtbare tangentiale Kanten(HTW) -->
<g fill="none" stroke="#000" stroke-width=".51">
<path d="M322 170.9a8.3 8.3 0 0 1 2.9-6.3 23.9 23.9 0 0 1 13.2-5.9 33.8 33.8 0 0 1 18.9 2.2 15.1 15.1 0 0 1 7.7 6.7l.6 1.6 .2 1.7M333.2 175.6a4.6 4.6 0 0 1 1.8-6.8 16.7 16.7 0 0 1 13.2-1.8 9.9 9.9 0 0 1 6.6 4.3 4.3 4.3 0 0 1-.9 4.7M335 173.9a6 6 0 0 1 4-3.3 13.4 13.4 0 0 1 12.5 1.8l.7 .9 .5 1.1M341.2 173.2a18.4 18.4 0 0 1 6.1 0M341.2 175.1a14.8 14.8 0 0 1 6.1 0M341.2 177a18.4 18.4 0 0 1 6.1 0M341.2 179a18.4 18.4 0 0 1 6.1 0M341.2 182.9a18.4 18.4 0 0 1 6.1 0M341.2 184.8a14.8 14.8 0 0 1 6.1 0M341.2 188.7a18.4 18.4 0 0 1 6.1 0M341.2 190.7a14.8 14.8 0 0 1 6.1 0M341.2 192.6a18.4 18.4 0 0 1 6.1 0"/>
<path d="M341.2 194.5a18.4 18.4 0 0 1 6.1 0M341.2 198.4a18.4 18.4 0 0 1 6.1 0M347.3 180.9a16.4 16.4 0 0 0-6.1 .1M347.3 186.7a16.4 16.4 0 0 0-6.1 .1M347.3 196.5a16.4 16.4 0 0 0-6.1 0M339.9 214a13.6 13.6 0 0 0 8.1 .1M341.2 200.4a14.8 14.8 0 0 1 6.1 0M341.2 204.3a18.4 18.4 0 0 1 6.1 0M341.2 206.2a14.8 14.8 0 0 1 6.1 0M341.2 208.1a18.4 18.4 0 0 1 6.1 0M347.3 202.3a16.4 16.4 0 0 0-6.1 .1M350.4 211.1a15.2 15.2 0 0 0-13.8 .8"/>
<path d="M353.4 216.2l.1 .9-.2 .8"/>
</g>
<!-- layer: Sichtbare Kanten(CS) -->
<g fill="#000">
<circle cx="291.6" cy="33.2" r=".25"/>
<circle cx="360.7" cy="58.1" r=".25"/>
<circle cx="213" cy="67.1" r=".25"/>
</g>
<!-- layer: Bruchlinien(HTW) -->
<path d="M193.1 191.8l-5.8-2.1-9.5 4-1.8 5.8-5.7 1-1.9 4.7-4.8 3.4 1.2 5.6-3.1 4.9 1 2.8a9.5 9.5 0 0 1 1 4.7l.2 2.9 4.6 3.5 3.6 3.2 .6 2.5" fill="none" stroke="#000" stroke-width=".51"/>
<!-- layer: Schnittansichtslinien(CS) -->
<g fill="none" stroke="#000" stroke-width=".7">
<path d="M49.6 19.6h39.8M84.4 18.6l5 1-5 1zM89.4 14.6v10M89.4 26.3v2.1M89.4 30.2v10M89.4 42v2.1M89.4 45.8v10M89.4 57.6v2.1M89.4 61.5v9.9M89.4 73.2v2.1M89.4 77.1v9.9M49.3 82h40.1"/>
<path d="M84.4 81.1l5 .9-5 1z"/>
</g>
<path d="M89.4 14.6v10M89.4 77.1v9.9" fill="none" stroke="#000" stroke-width="1.2"/>
<path d="M84.4 18.6l5 1-5 1zM84.4 81.1l5 .9-5 1z" fill="#000"/>
<!-- layer: Detailkreislinien(HTW) -->
<circle cx="105.7" cy="188.7" r="14.2" fill="none" stroke="#000" stroke-width=".25"/>
<!-- layer: Skizziergeometrie(CS) -->
<g fill="none" stroke="#000" stroke-width=".51">
<path d="M20 5.1h395v286.9h-395zM25 10h385v277.1h-385zM60 5.1v4.9M110 5.1v4.9M160 5.1v4.9M204 5.1l5-5.1v5.1M210 0v10M211 5.1v-5.1l5 5.1M260 5.1v4.9M310 5.1v4.9M360 5.1v4.9M20 48.6h5"/>
<path d="M410 48.6h5M20 98.5h5M410 98.5h5M0 148.5h4M20 148.5h5M410 148.5h10M20 198.6h5M410 198.6h5M20 248.5h5M410 248.5h5M60 287.1v4.9M110 287.1v4.9"/>
<path d="M160 287.1v4.9M204 292l5 5v-5M210 287.1v9.9M211 292v5l5-5M260 287.1v4.9M310 287.1v4.9M360 287.1v4.9"/>
</g>
<path d="M0 0h420v297h-420zM125 0v5.1M230 0v5.1M125 292v5M230 292v5" fill="none" stroke="#000" stroke-width=".38"/>
<!-- layer: Titel (ISO) -->
<g fill="none" stroke="#000" stroke-width=".51">
<path d="M230 231.8h180v55.3h-180zM274.5 231.8v17M276.6 239.5l6.2-1.5v4.6l-6.2-1.6zM289.7 237v6.5M294 231.8v39M325 231.8v50M390 231.8v17M230 248.8h180M275.6 240.3h8.2M282 259.8h43M282 254.3h43M282 248.8v33"/>
<path d="M286.4 240.3h6.5M294 240.3h31M309.5 248.8v22M282 270.8h43M282 265.3h128M390 276.3h20M390 270.8h20M390 265.3v16.5M230 281.8h180M350 281.8v5.3M378 281.8v5.3"/>
<circle cx="289.7" cy="240.3" r="2.25"/>
<circle cx="289.7" cy="240.3" r=".73"/>
</g>
<g fill="none" stroke="#000" stroke-width=".23">
<path d="M330.5 236.5l-2.8 4.8-1.2-2.1M343.7 236.5h-5l-2.8 4.8-1.2-2.1h2.4M352.5 236.5l-2.8 4.8-1.2-2.1M365.7 236.5h-5l-2.8 4.8-1.2-2.1h2.5M374.5 239.8l-2.8 4.7-1.2-2.1M330.5 243l-2.8 4.8-1.2-2.1M343.7 243h-5l-2.8 4.8-1.2-2.1h2.4M352.5 243l-2.8 4.8-1.2-2.1M365.7 243h-5l-2.8 4.8-1.2-2.1h2.5"/>
<circle cx="371.7" cy="243.2" r=".73"/>
</g>
<g fill="none" stroke="#000" stroke-width=".25">
<path d="M164.7 39.5h45.8M165.7 39.5l.5 2.6h-1zM165.7 39.5v22.6M206.9 32.6l.7 .7-2.1 1.4zM226.9 28.1h-14.9l-6.5 6.6M296.2 37.3h10.3M305.4 37.3l.5 2.5h-1zM305.4 37.3v27M165.2 59.5h1l-.5 2.6zM191.8 58.3v96M206.8 58.3v37.1M164.7 62.1h45.8v39.9"/>
<path d="M227.8 62.1v47.6M229.3 60.6v56.1M245 60.6v63.2M251.5 62.3v68.6M259.3 77.2l2.3 1-.6 .8zM259.3 77.2l2.1 1.4M261.3 78.6a19 19 0 0 0 19.3 0M261.7 74.1l-3.1 3.9M269.6 64.1l-6.4 8.1M272.4 64.1l6.4 8.1M280.2 74.1l3.1 3.9M280.4 78.2l2.3-1-1.8 1.8z"/>
<path d="M281.7 64.3v12.3M281.7 79v58.4M282.7 77.2l-2 1.4M296.8 65.3v89M304.9 61.8h1l-.5 2.5zM306.5 64.3h-10.3v80.1M37 92.6h14.9l3.5 3.4M53.2 94.6l.7-.7 1.5 2.1zM117.7 93.5h28.9M135.6 93.5l.5 2.6h-1zM135.6 93.5v12.5M145.7 93.5l.5 2.6h-1z"/>
<path d="M145.7 93.5v20.5M191.8 94.4l2.4-.5v1zM191.8 94.4h15M204.3 93.9l2.5 .5-2.5 .5zM104.4 114h42.2M125.7 106h11M135.1 103.6h1l-.5 2.4zM145.2 111.6h1l-.5 2.4zM191.8 101.5l2.4-.5v1zM191.8 108.6l2.4-.5v1zM191.8 115.7l2.4-.5v1zM191.8 101.5h18.7"/>
<path d="M191.8 108.6h36M191.8 115.7h37.5M208 101l2.5 .5-2.5 .5zM225.3 108.1l2.5 .5-2.5 .5zM226.8 115.2l2.5 .5-2.5 .5zM191.8 122.8l2.4-.5v1zM191.8 129.9l2.4-.5v1zM191.8 136.4l2.4-.5v1zM191.8 122.8h53.2M191.8 129.9h59.7M191.8 136.4h89.9M242.5 122.3l2.5 .5-2.5 .5z"/>
<path d="M249 129.4l2.5 .5-2.5 .5zM279.3 135.9l2.4 .5-2.4 .5zM191.8 143.5l2.4-.5v1zM191.8 153.3l2.4-.5v1zM191.8 143.5h104.4M191.8 153.3h105M293.7 143l2.5 .5-2.5 .5zM294.3 152.8l2.5 .5-2.5 .5zM70.9 191.1v18.4M105.7 191.2v18.3M197.9 196.1h14.4M218.1 196.1h1.7"/>
<path d="M218.9 196.1l.4 2.6h-.9zM218.9 196.1v8M70.9 208.5l2.4-.5v1zM70.9 208.5h34.8M103.1 208l2.6 .5-2.6 .5zM145 213h-11.3l-50.3 38.1M197.9 204.1h14.4M197.9 219.9l7.4 4.7M205.4 208.3l-7.6 4.7M210.8 204.9l1.1 2.2M210.8 204.9l.7 2.4 .8-.4M210.8 204.9l1.5 1.8"/>
<path d="M211.6 204.3l-4.6 2.9M211.9 207.1a21.8 21.8 0 0 1 0 18.7M218.1 204.1h1.7M218.4 201.6h.9l-.4 2.5zM59.9 225.5l2.3 1.1-.5 .8zM59.9 225.5l73.1 52.2h18M206.9 225.7l4.6 2.9M211.5 225.6l.8 .5-1.6 1.9zM211.9 225.9l-1.2 2.1M85.1 249.2l.6 .8-2.3 1.1zM93.1 243.1l2.3-1.1-1.7 2zM117.2 265.8l1.7 1.8-2.3-1z"/>
</g>
<g fill="#000">
<path d="M206.9 32.6l.7 .7-2.1 1.4zM305.4 37.3l.5 2.5h-1zM165.2 59.5h1l-.5 2.6zM165.7 39.5l.5 2.6h-1zM259.3 77.2l2.3 1-.6 .8zM280.4 78.2l2.3-1-1.8 1.8zM304.9 61.8h1l-.5 2.5zM53.2 94.6l.7-.7 1.5 2.1zM135.6 93.5l.5 2.6h-1zM145.7 93.5l.5 2.6h-1zM191.8 94.4l2.4-.5v1zM204.3 93.9l2.5 .5-2.5 .5z"/>
<path d="M135.1 103.6h1l-.5 2.4zM145.2 111.6h1l-.5 2.4zM191.8 101.5l2.4-.5v1zM191.8 108.6l2.4-.5v1zM191.8 115.7l2.4-.5v1zM208 101l2.5 .5-2.5 .5zM225.3 108.1l2.5 .5-2.5 .5zM226.8 115.2l2.5 .5-2.5 .5zM191.8 122.8l2.4-.5v1zM191.8 129.9l2.4-.5v1zM191.8 136.4l2.4-.5v1zM242.5 122.3l2.5 .5-2.5 .5z"/>
<path d="M249 129.4l2.5 .5-2.5 .5zM279.3 135.9l2.4 .5-2.4 .5zM191.8 143.5l2.4-.5v1zM191.8 153.3l2.4-.5v1zM293.7 143l2.5 .5-2.5 .5zM294.3 152.8l2.5 .5-2.5 .5zM218.9 196.1l.4 2.6h-.9zM70.9 208.5l2.4-.5v1zM103.1 208l2.6 .5-2.6 .5zM210.8 204.9l1.5 2-.8 .4zM218.4 201.6h.9l-.4 2.5zM59.9 225.5l2.3 1.1-.5 .8z"/>
<path d="M211.5 225.6l.8 .5-1.6 1.9zM85.1 249.2l.6 .8-2.3 1.1zM93.1 243.1l2.3-1.1-1.7 2zM117.2 265.8l1.7 1.8-2.3-1z"/>
</g>
<!-- layer: Symbole(HTW) -->
<path d="M228.8 37.8l.9 .3-1.2 2.2zM235.1 27.6h-2.4l-4.2 12.7M279.7 36.8l.9 .3-1.2 2.2zM286 25.6h-2.5l-4.1 13.7M295.3 32.4l.8 .5-1.9 1.8zM300.2 29.9h-2.5l-3.5 4.8M248.3 61.5l2.5 .1-.2 1zM248.3 61.5l58.7 15.7h2.5" fill="none" stroke="#000" stroke-width=".25"/>
<path d="M228.8 37.8l.9 .3-1.2 2.2zM279.7 36.8l.9 .3-1.2 2.2zM295.3 32.4l.8 .5-1.9 1.8zM248.3 61.5l2.5 .1-.2 1z" fill="#000"/>
<!-- layer: Mittelpunktmarkierung(HTW) -->
<g fill="none" stroke="#000" stroke-width=".25">
<path d="M89.4 12.1v18.4M89.4 31.9v1.6M89.4 35v31.7M50.7 50.8h18.3M70.5 50.8h1.5M73.5 50.8h31.8M106.7 50.8h1.6M109.8 50.8h18.3M89.4 68.2v1.5M89.4 71.2v18.4M89.4 207.8v18.4M89.4 236.6v20"/>
<path d="M89.4 227.7v1.5M89.4 230.7v31.7M50.7 246.6h18.3M70.5 246.6h1.5M73.5 246.6h31.8M79.4 246.6h20M106.7 246.6h1.6M109.8 246.6h18.3M89.4 264v1.4M89.4 266.9v18.4"/>
</g>
<!-- layer: Mittellinie(HTW) -->
<g fill="none" stroke="#000" stroke-width=".25">
<path d="M189.3 50.8h9.1M200 50.8h1.4M202.9 50.8h4.2M208.6 50.8h1.5M211.6 50.8h4.2M217.2 50.8h1.6M220.3 50.8h4.1M225.9 50.8h1.5M228.9 50.8h4.1M234.6 50.8h1.5M237.6 50.8h4.1M243.2 50.8h1.5"/>
<path d="M246.3 50.8h4.1M251.9 50.8h1.5M254.9 50.8h4.2M260.5 50.8h1.6M263.5 50.8h4.2M269.2 50.8h1.5M272.2 50.8h4.2M277.9 50.8h1.5M280.9 50.8h4.2M286.5 50.8h1.5M289.6 50.8h9.1M89.4 91v9.3"/>
<path d="M89.4 101.7v1.5M89.4 104.8v4.2M89.4 110.5v1.4M89.4 113.5v4.2M89.4 119.2v1.4M89.4 122.2v4.2M89.4 127.9v1.4M89.4 130.9v4.2M89.4 136.6v1.5M89.4 139.6v4.1M89.4 145.3v1.5M89.4 148.3v4.2"/>
<path d="M89.4 154v1.5M89.4 157v4.2M89.4 162.7v1.5M89.4 165.7v4.2M89.4 171.4v1.5M89.4 174.4v4.2M89.4 180.1v1.5M89.4 183.1v4.2M89.4 188.8v1.5M89.4 191.8v9.2"/>
</g>
<text font-size="10.7" fill="#f00" x="336.2" y="271.4" transform="rotate(-30 336.2 271.4)">in ARBEIT</text>
<g font-size="8.1">
<text x="394" y="242.9">5 : 1</text>
<text x="328.5" y="256.9">Schrader-Ventil</text>
<text x="328.5" y="275.4">Schrader_tube_18,5x7.7-</text>
<text x="392.4" y="275.4">1</text>
<text x="397.1" y="275.4">2D vo</text>
<text x="411.7" y="275.4">n</text>
<text x="417.2" y="275.4">A</text>
</g>
<g font-size="7.3">
<text x="41.1" y="22.2">B</text>
<text x="226.4" y="18.2">B-B ( 5 : 1 )</text>
<text x="346.3" y="18.1">ANSICHT8 ( 3 : 1 )</text>
<text x="40.9" y="84.7">B</text>
<text x="313" y="147.6">ANSICHT7 ( 3 : 1 )</text>
<text x="165.2" y="180.1">D ( 10 : 1 )</text>
<text x="109" y="209.7">D</text>
</g>
<text font-size="6.1" x="397.3" y="270.1">A3</text>
<g font-size="5.4">
<text x="399" y="275.3">1</text>
<text x="399" y="280.8">1</text>
</g>
<g font-size="4.8">
<text x="215.8" y="25.8">R0,8</text>
<text x="236" y="29.4">2x 0,3 X 45° Fase</text>
<text x="286.8" y="27.4">M6</text>
<text x="301" y="31.7">0,596 X 60° Fase</text>
<text x="163.4" y="54.2" transform="rotate(-90 163.4 54.2)">4,5</text>
<text x="303.1" y="56.1" transform="rotate(-90 303.1 56.1)">Ø5,4</text>
<text x="262.5" y="76.6">76,385°</text>
<text x="310.3" y="78.9">1,171 X 30° Fase</text>
<text x="37.7" y="90.3">R1,6</text>
<text x="197.9" y="92.8">3</text>
<text x="196.4" y="99.2">3,75</text>
<text x="133.3" y="103.2" transform="rotate(-90 133.3 103.2)">2,5</text>
<text x="143.4" y="107.2" transform="rotate(-90 143.4 107.2)">4,1</text>
<text x="206.4" y="106.3">7,2</text>
<text x="207.1" y="113.4">7,5</text>
<text x="212.3" y="120.5">10,65</text>
<text x="214.2" y="127.6">11,956</text>
<text x="234.1" y="134.7">18</text>
<text x="236.5" y="141.2">20,885</text>
<text x="241.6" y="151.7">21</text>
<text x="83.5" y="206.2">6,958</text>
<text x="216.5" y="206.2" transform="rotate(-90 216.5 206.2)">0,794</text>
<text x="209.7" y="224.9" transform="rotate(-90 209.7 224.9)">64,031°</text>
</g>
<g font-size="4.6">
<text x="137.5" y="210.5">⌀3</text>
<text x="136.7" y="275.2">⌀14,5</text>
</g>
<text font-size="4.1" x="411.1" y="225">E</text>
<g font-size="3.9">
<text x="305.2" y="238.4">Kupfer</text>
<text x="251" y="242.6">DIN ISO 2768-fH</text>
<text x="304" y="246.9">0,007 kg</text>
<text x="295" y="252.8">Name/name</text>
<text x="310.1" y="252.8">Datum/date</text>
<text x="283.1" y="258.3">konstr.</text>
<text x="283.1" y="263.4">gezeichn.</text>
<text x="310.7" y="263.8">09.02.2026</text>
<text x="310.9" y="258.3">06.01.2026</text>
<text x="283.1" y="268.9">freigeg.</text>
<text x="283.1" y="274.2">Art.-Nr</text>
<text x="233.5" y="285.7">Dateiname:</text>
</g>
<g font-size="3.8">
<text x="295.9" y="263.8">Al Hefawi</text>
<text x="299" y="258.3">Philf</text>
<text x="250.5" y="285.3">Schrader_tube_18,5x7.7-1</text>
<text x="285.1" y="285.3">2D von Alhefawi01.idw</text>
</g>
<g font-size="3.4">
<text x="39.1" y="8.8">1</text>
<text x="84" y="8.8">2</text>
<text x="134" y="8.7">3</text>
<text x="184" y="8.8">4</text>
<text x="234" y="8.7">5</text>
<text x="284" y="8.7">6</text>
<text x="334" y="8.7">7</text>
<text x="384" y="8.7">8</text>
<text x="21.3" y="26.3">A</text>
<text x="411.4" y="26.3">A</text>
<text x="21.3" y="74.8">B</text>
<text x="411.4" y="74.8">B</text>
<text x="21.2" y="124.8">C</text>
<text x="411.2" y="124.8">C</text>
<text x="21.2" y="174.8">D</text>
<text x="411.2" y="174.8">D</text>
<text x="21.3" y="224.8">E</text>
<text x="21.5" y="273.3">F</text>
<text x="411.4" y="273.3">F</text>
<text x="39.1" y="290.8">1</text>
<text x="84" y="290.8">2</text>
<text x="134" y="290.8">3</text>
<text x="184" y="290.8">4</text>
<text x="234" y="290.8">5</text>
<text x="284" y="290.8">6</text>
<text x="334" y="290.8">7</text>
<text x="384" y="290.8">8</text>
</g>
<g font-size="2.3">
<text x="231.5" y="234.8">Allgemeintoleranzen / general tolerances</text>
<text x="295.5" y="234.8">Werkstoff / material</text>
<text x="326.5" y="234.8">Oberflächen nach DIN EN ISO 1302 Reihe 2 / surfaces acc to DIN EN ISO 1302 range 2</text>
<text x="339.3" y="238.3">Rz100</text>
<text x="362" y="238.3">Rz25</text>
<text x="391.5" y="234.8">Maßstab/scale</text>
<text x="231.5" y="240.8">Umformen, Zerspanen/</text>
<text x="231.5" y="243.3">forming, cutting</text>
<text x="295.5" y="243.3">Gewicht / weight</text>
<text x="327.2" y="240.4">w</text>
<text x="332.7" y="240.8">=</text>
<text x="339.5" y="244.7">Rz6,3</text>
<text x="349.2" y="240.4">x</text>
<text x="354.7" y="240.8">=</text>
<text x="363.2" y="244.8">Rz1</text>
<text x="376.7" y="244">= beliebig/any</text>
<text x="327.3" y="246.7">y</text>
<text x="332.7" y="247.3">=</text>
<text x="349.2" y="246.9">z</text>
<text x="354.7" y="247.3">=</text>
<text x="391.5" y="273">Blatt/</text>
<text x="391.5" y="275.6">sheet</text>
<text x="391.5" y="278.4">Blätter/</text>
<text x="391.5" y="281.1">sheets</text>
</g>
</svg>
